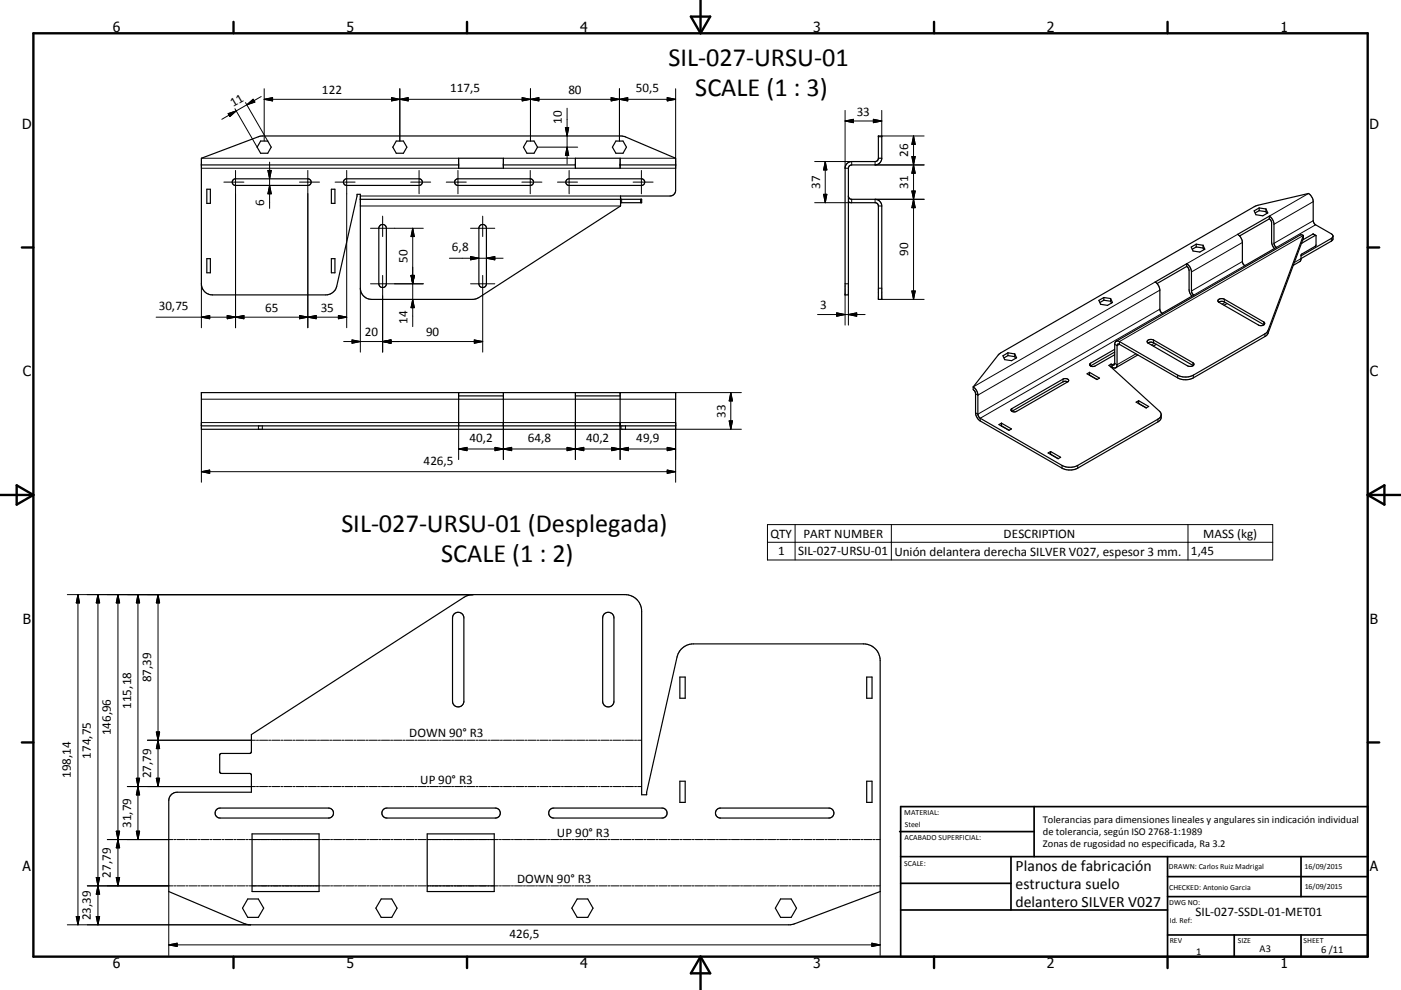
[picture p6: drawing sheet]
<svg xmlns="http://www.w3.org/2000/svg" width="420mm" height="297mm" viewBox="0 0 420 297" stroke-linecap="round" stroke-linejoin="round" font-family="sans-serif">
<g fill="none" stroke="#000" stroke-width=".36">
<path d="M60.4 47.5l17.1-6.5 1.1-.2h107.6l1.3 .3 15.1 6.4v9.6a1.69 1.69 0 0 1-1.7 1.7h-14.9v3l-43.1 27.8-1.2 .2h-30.3a3.4 3.4 0 0 1-3.4-3.3v-28.2h-1l-6.1 27.6a3.4 3.4 0 0 1-3.2 2.6h-34a3.3 3.3 0 0 1-3.3-3.4zM60.4 49.5h77.1M62 56.8h1.1v4.2h-1.1zM70 53.9l.6-.3h21.7a.99 .99 0 0 1 1 1 .99 .99 0 0 1-1 1h-21.7a.98 .98 0 0 1-.9-.6 .98 .98 0 0 1 .3-1.1zM78.1 42.3h2.2l1 1.8-1 1.9h-2.2l-1-1.9zM99.3 56.8h1.1v4.2h-1.1zM103.3 53.9l.6-.3h21.7a.99 .99 0 0 1 1 1 .99 .99 0 0 1-1 1h-21.7a1 1 0 0 1-.9-.6 1 1 0 0 1 .3-1.1zM108 59.8h84.4v1h-6.4M118.8 42.3h2.1l1.1 1.8-1.1 1.9h-2.1l-1-1.9zM136.6 53.9l.7-.3h21.7a.99 .99 0 0 1 1 1 .99 .99 0 0 1-1 1h-21.7a.99 .99 0 0 1-.9-.6 .99 .99 0 0 1 .2-1.1zM137.5 47.5h13.4v3h-13.4zM150.9 49.5h21.6"/>
<path d="M158 42.3h2.1l1.1 1.8-1.1 1.9h-2.1l-1.1-1.9zM170 53.9l.6-.3h21.7a.99 .99 0 0 1 1 1 .99 .99 0 0 1-1 1h-21.7a.98 .98 0 0 1-.9-.6 .98 .98 0 0 1 .3-1.1zM172.5 47.5h13.4v3h-13.4zM184.6 42.3h2.2l1 1.8-1 1.9h-2.2l-1-1.9zM185.9 49.5h16.7M254.4 58.8l.2 .6 .7 .4h7.1a2.02 2.02 0 0 1 2 2v28h-1.1v-28.2l-.3-.6-.4-.2h-7.3l-.9-.3M263.3 47.5h1.1M263.3 47.5l-.2 .6-.5 .3-7.3 .1a2.02 2.02 0 0 0-1.9 2v38h1v-38.3l.3-.5 .6-.2h7.1a2.02 2.02 0 0 0 2-2M263.3 47.5v-6.7h1.1v6.7M62 77.6h1.1v4.2h-1.1zM99.3 77.6h1.1v4.2h-1.1zM114 67.6a1.11 1.11 0 0 1 1.2-.2 1.11 1.11 0 0 1 .6 1.1v16.6a1.13 1.13 0 0 1-1.1 1.2 1.13 1.13 0 0 1-1.1-1.2v-16.6z"/>
<path d="M143.8 67.8a1.12 1.12 0 0 1 1.3-.4 1.12 1.12 0 0 1 .7 1.1v16.6a1.13 1.13 0 0 1-1.1 1.2 1.13 1.13 0 0 1-1.1-1.2v-16.6zM355.8 79.1v.8M355.8 79.9l.4 .5 .3 .8v6l.8 1.7M355.8 79.9l-8.9 5.2M358.6 74.1l2.1 .3M358.6 74.1l-1.2 .7M358.6 73.3l-1.5 .8 .6 1.2 2 .3 1.5-.8-.5-1.2M358.6 73.3l2.1 .3M358.6 73.3v.8M360.7 74.4l.2 .5M360.7 73.6v.8M371.1 70.3l9.5-5.5a3.1 3.1 0 0 1 1.4 2.5v5.7l.1 .6 .6 .6-9.5 5.5-.6-.6-.1-.6v-5.8a3.1 3.1 0 0 0-1.4-2.4z"/>
<path d="M377.5 63.2l2 .3M377.5 63.2l-1.2 .7M377.5 62.4l-1.5 .9 .5 1.1 2.1 .3 1.5-.8-.6-1.2M377.5 62.4l2 .3M377.5 62.4v.8M379.5 63.5l.3 .5M379.5 62.7v.8M380.6 64.8v.9M380.6 65.7l.6 1 .1 6.2 .8 1.7M380.6 65.7l-9 5.1M390.1 77.6l9.1-5.3 .4-.5v-1l-.3-.5-4.9-2.9-.5-.6-.2-6.3a3.2 3.2 0 0 0-1.4-2.5l-15.9 3.8-76.4 44.1-.7 .6-7.5 9.6M390.8 70.6l-10.9 29-22.1 13a5.1 5.1 0 0 1-4.7 0l-17.5-10.1a.88 .88 0 0 0-1-.1 .88 .88 0 0 0-.4 .9v5.9l-.4 .3-.7-.3"/>
<path d="M390.8 70.6v.9l-10.9 28.9-22.1 13a5.1 5.1 0 0 1-4.7 0l-17.8-10.2-.4 .5v5.7a.96 .96 0 0 1-.6 1.1 .96 .96 0 0 1-1.2-.5M390.8 70.6l-1-.1-55.2 31.9M394.5 70.6l-.1 3.2-4.2 2.5-.4 2.1-2.1 1.2M394.5 70.6l-.8-.4-3.1 1.8M394.5 70.6l-4.3 2.4M399.6 70.9l-.4 .6-9.1 5.3M330.9 90.1l2.1 .3M330.9 90.1l-1.1 .7M330.9 89.3l-1.5 .8 .6 1.2 2 .3 1.5-.8-.5-1.2M330.9 89.3l2.1 .3M330.9 89.3v.8M333 90.4l.2 .5"/>
<path d="M333 89.6v.8M346.3 84.6l9.5-5.5a3.2 3.2 0 0 1 1.4 2.5v5.7l.3 .8 .4 .4-9.5 5.5-.7-1v-6a3 3 0 0 0-1.4-2.4zM365.3 89.9l.8-.3 1 .2 11.8 6.8a.66 .66 0 0 1 .1 .9 .66 .66 0 0 1-.8 .2l-.8-.1-11.9-6.9-.4-.4zM365.4 90.6l.8-.2 .9 .2 11.8 6.8M367.9 91.1l-.9 .5M60.4 117.8h142.2v11h-142.2zM137.5 117.8v10M137.5 118.8h13.4M150.9 117.8v10M172.5 117.8v10M172.5 118.8h13.4M185.9 117.8v10"/>
<path d="M291.8 116.1v.8l.5 .6 .2 .6v5.8a3.2 3.2 0 0 0 1.4 2.4l24.5 14.1a5.1 5.1 0 0 0 4.7 0l24-13.8 .9-.9 .1-1.3M302.2 106.7l2 .3M302.2 106.7l-1.2 .7M302.2 105.8l-1.5 .9 .5 1.2 2.1 .3 1.5-.9-.6-1.1M302.2 105.8l2 .4M302.2 105.8v.9M304.2 107l.3 .5M304.2 106.2v.8M320.1 114.6l-.6-.2-.8 .2-15.3 8.8M325.9 112.1l.7-.4 3 1.7-.7 .5zM326.6 112.5l2.3 1.4M326.6 112.5v.1"/>
<path d="M326.6 111.7v.8M333.1 109.2l-.7 .4 15.2 13.8a1.39 1.39 0 0 1-.5 2.4l-24 13.8a5.2 5.2 0 0 1-4.7 0l-24.7-14.2-.5-1.1v-6.1l-.5-1.2-.9-.9M333.1 110v.1M333.1 109.2v.8M334.2 105.6l-7.2 4.2M334.2 104.8l-7.2 4.2a.56 .56 0 0 0-.3 .7 .56 .56 0 0 0 .8 .3l.7-.1 6-3.5M341.2 106.5l-6.7 3.8M344.1 102.1a1.73 1.73 0 0 1 1.8-.1l11.7 6.8a.66 .66 0 0 1 .2 .9 .66 .66 0 0 1-.8 .2l-1-.1-11.8-6.9-.3-.4zM344.2 102.9l.8-.3 .9 .2 11.8 6.9M346.7 103.3l-.9 .5M60.4 127.8h142.2M299.5 127.4l.8-.4 3 1.7-.8 .4z"/>
<path d="M300.3 127.8h-.1M300.3 127v.8M300.3 127.8l2.2 1.3M303.2 122.7l15.5-9a1.02 1.02 0 0 1 1.7 .6l-15.6 9.1a1.04 1.04 0 0 1-1.7-.6zM314.2 135.9l.8-.4 3 1.7-.8 .4zM315 136.3h-.1M315 135.5v.8M315 136.3l2.3 1.3M340.6 120.7l.8-.5 3 1.8-.8 .4zM341.4 120.2v.8M341.4 121l2.3 1.4M341.4 121l-.1 .1"/>
<path d="M136.1 184.2a1.71 1.71 0 0 1 1.9-.4 1.71 1.71 0 0 1 1.1 1.6v25a1.7 1.7 0 0 1-1.7 1.7 1.7 1.7 0 0 1-1.7-1.7v-25zM181.1 184.2a1.7 1.7 0 0 1 1.9-.4 1.7 1.7 0 0 1 1.1 1.6v25a1.69 1.69 0 0 1-1.7 1.7 1.69 1.69 0 0 1-1.7-1.7v-25zM203.8 203.1h1.6v6.4h-1.6zM259.8 203.1h1.6v6.4h-1.6zM51.5 238.3l.9-.5 .7-.1h22.3v-5.2l-.2-.4-8.8-.1-.4-.2-.1-5.3 .2-.4 9.1-.2 .2-.4v-5.1l64.6-41.7 1.8-.3h45.6a5 5 0 0 1 5 5v55h1.5v-.7l9.1-40.6a5.1 5.1 0 0 1 4.9-3.9h51a5 5 0 0 1 5 5v69.3l-26.5 9.9h-163.3l-23.5-9.9v-27.3l.2-1zM203.8 234.4h1.6v6.3h-1.6zM259.8 234.4h1.6v6.3h-1.6zM64.9 242.9l1.1-.5h32.5a1.5 1.5 0 0 1 1.5 1.5 1.5 1.5 0 0 1-1.5 1.5h-32.5a1.49 1.49 0 0 1-1.4-.9 1.49 1.49 0 0 1 .3-1.6zM75.6 250.2h20.1v17.3h-20.1zM114.9 242.9l1.1-.5h32.5a1.5 1.5 0 0 1 1.5 1.5 1.5 1.5 0 0 1-1.5 1.5h-32.5a1.49 1.49 0 0 1-1.4-.9 1.49 1.49 0 0 1 .3-1.6zM128.1 250.2h20.1v17.3h-20.1zM164.9 242.9l1.1-.5h32.5a1.5 1.5 0 0 1 1.5 1.5 1.5 1.5 0 0 1-1.5 1.5h-32.5a1.49 1.49 0 0 1-1.4-.9 1.49 1.49 0 0 1 .3-1.6z"/>
<path d="M215 242.9l1-.5h32.5a1.5 1.5 0 0 1 1.5 1.5 1.5 1.5 0 0 1-1.5 1.5h-32.5a1.49 1.49 0 0 1-1.4-.9 1.49 1.49 0 0 1 .4-1.6zM74.3 269.7h3.1l1.7 2.8-1.7 2.7h-3.1l-1.6-2.7zM114.3 269.7h3.2l1.5 2.8-1.5 2.7h-3.2l-1.6-2.7zM173 269.7h3.2l1.6 2.8-1.6 2.7h-3.2l-1.6-2.7zM234 269.7h3.2l1.6 2.8-1.6 2.7h-3.2l-1.5-2.7z"/>
</g>
<g fill="none" stroke="#000" stroke-width=".3">
<path d="M68.4 34.1l2.4-.8-1.9 1.7zM70.4 32.6l6.7 11.5M70.8 33.3l-4.3 2.5M73.6 30.8l6.7 11.5M74 31.4l1.9-1.6 .5 .8zM78.3 29l-7.5 4.3M79.2 29.8h123.4M79.2 29.8l2.5-.5v1zM79.2 26.6v15.7M117.4 29.3l2.5 .5-2.5 .5zM119.9 29.8l2.5-.5v1zM119.9 26.6v15.7"/>
<path d="M156.6 29.3l2.4 .5-2.4 .5zM159 29.8l2.6-.5v1zM159 26.6v15.7M169.5 38.3h1l-.5 2.5zM170 32.5v16.7M183.2 29.3l2.5 .5-2.5 .5zM185.7 29.8l2.5-.5v1zM185.7 26.6v15.7M200 29.3l2.6 .5-2.6 .5zM202.6 26.6v23.9h-16.7M253.4 33.1v17.4h1M253.4 36.3h11"/>
<path d="M253.4 36.3l2.5-.5v1zM261.8 35.8l2.6 .5-2.6 .5zM264.4 33.1v7.9h-1.1M60.4 50.5h77.1M60.4 47.5h77.1M67.1 54.6h6M70.6 51.1v47.2M80.3 51.1h1l-.5 2.5zM80.8 48.6v13.9M80.8 55.6l.5 2.5h-1zM89.8 54.6h6M92.3 51.1v47.2"/>
<path d="M100.5 54.6h6M103.9 51.1v47.2M108 58.8h78M123.1 54.6h6M125.6 51.1v7M133.8 54.6h6M137.3 51.1v7M150.9 50.5h21.6M150.9 47.5h21.6M156.5 54.6h6M159 51.1v7M161.2 44.1h12"/>
<path d="M167.1 54.6h6M170 44.1l.5 2.5h-1zM170.6 51.1v7M185.9 47.5h16.7M186.4 59.8v1M189.8 54.6h6M192 59.8v1M192.3 51.1v7M244.2 48.5h11.1v1M246.9 58.3h1l-.5 2.5zM247.4 48.5v12.3M247.4 48.5l.5 2.5h-1z"/>
<path d="M255.3 59.8v1h-11.1M262.4 48.5v1h14.7M264.4 40.8h12.7M273.4 47h1l-1 5h1zM273.4 57.3l1 5h-1l1-5zM273.9 40.8v49M273.9 40.8l.5 2.5h-1zM277.1 59.8h-14.7v1M392.3 58l-11.7 6.8M108 61.8h78M111.1 68.5h15.8M114.7 64.8v6.2"/>
<path d="M123.7 68.5v29.5M123.7 68.5l.5 2.5h-1zM134.7 77.5h16.1M141.1 68.5h7.2M141.1 77l2.5 .5-2.5 .5zM144.7 64.8v6.2M145.8 77.5l2.5-.5v1zM263.3 61.8h1.1M371.1 70.3l-15.3 8.8M372.5 78.5l-15.3 8.8M372.5 72.7l-15.3 8.9M373.2 79.7l-15.3 8.8"/>
<path d="M390.1 77.6l-2 1.1M390.2 72.9l.1 .1M390.8 70.6l-55.2 31.9v.8l-.7 .4-.7-.4M393.6 70.2l.7 .4M393.7 66.2l-11.7 6.8M393.7 60.5l-11.7 6.8M394.4 67.4l-11.7 6.8M399.2 71.5v.8M46.8 95.2h57.1M60.4 95.2l2.5-.6v1zM60.4 85.1v13.2M68.1 94.6l2.5 .6-2.5 .4z"/>
<path d="M70.6 95.2l2.5-.6v1zM89.8 94.6l2.5 .6-2.5 .4zM92.3 95.2l2.5-.6v1zM101.5 94.6l2.4 .6-2.4 .4zM108 86.5v19.1M111.1 85.1h15.8M114.7 82.6v23M123.2 82.6h1l-.5 2.5zM123.7 89.8l.5 2.5h-1zM141.1 85.1h7.2M144.7 82.6v23M245.1 94.4h14.3"/>
<path d="M250.8 93.9l2.6 .5-2.6 .5zM253.4 85.1h1M253.4 88.5v9M254.4 94.4l2.4-.5v1zM254.4 88.5v9M263.3 86.5h1.1M264.4 89.8h12.7M273.4 87.3h1l-.5 2.5zM346.3 84.6l-54.5 31.5M347.7 92.8l-54.5 31.5-.7-.4M347.7 87l-54.5 31.5-.7-.4M348.4 94l-54.5 31.5v.8"/>
<path d="M367.1 89.8v.8M367.3 90.7l-.9 .5M378.9 96.6v.8M380.1 99.2v.8M60.4 119.8h142.2M103 102.5h41.7M105.5 102l2.5 .5-2.5 .5zM114.7 102.5l2.5-.5v1zM142.2 102l2.5 .5-2.5 .5zM202.6 117.8h19.7M219.1 117.8v11M219.1 117.8l.5 2.5h-1z"/>
<path d="M318.7 113.7v.9M327 109v.8M340.6 106.2l-5.7 3.2-.7-.4-.7 .4v.8M345.9 102v.8M346.1 103l-.9 .5M353.1 112.6v.8M357.6 108.8v.8M357.8 112.6v.8M379.2 100.2v.8M77.5 127.8v1M78.6 127.8v1M137.5 134.7h65.1"/>
<path d="M137.5 134.7l2.5-.5v1zM137.5 126.8v11.1M148.4 134.2l2.5 .5-2.5 .5zM150.9 134.7l2.5-.5v1zM150.9 126.8v11.1M170 134.2l2.5 .5-2.5 .5zM172.5 134.7l2.5-.5v1zM172.5 126.8v11.1M183.4 134.2l2.5 .5-2.5 .5zM185.9 134.7l2.5-.5v1zM185.9 126.8v11.1M186.2 127.8v1"/>
<path d="M187.5 127.8v1M200 134.2l2.6 .5-2.6 .5zM202.6 128.8h19.7M218.6 126.3h1l-.5 2.5zM303.4 122.6v.8M318.4 139.6v.8M323.1 139.6v.8M347.1 125.8v.8M60.4 144.7v-17.9h142.2v17.9M60.4 141.5h142.2M60.4 141.5l2.5-.5v1zM200 141l2.6 .5-2.6 .5z"/>
<path d="M230.1 157.4h151.5v10.6h-151.5zM238.4 157.4v10.6M267.2 157.4v10.6M356.2 157.4v10.6M20.2 178.4h121.6M23.4 178.4l.4 2.5h-.9zM23.4 178.4v99.1M29.4 178.4l.5 2.5h-1zM29.4 178.4v99.1M35.4 178.4l.5 2.5h-1zM35.4 178.4v87.4M41.4 178.4l.5 2.5h-1z"/>
<path d="M41.4 178.4v73.5M47.4 178.4v57.6M47.4 178.4l.5 2.5h-1zM230.1 162.7h151.5M46.9 219.6h1l-.5 2.5zM38.2 236h38.4M40.9 233.5h1l-.5 2.5zM41.4 236l.5 2.5h-1zM44.2 222.1h32.4M46.9 233.5h1l-.5 2.5zM47.4 222.1l.5 2.5h-1zM76.9 222.1h.6"/>
<path d="M76.9 236h.6M77.8 222.1h2.4M77.8 236h2.4M80.5 222.1h.7M80.5 236h.7M81.5 222.1h2.4M81.5 236h2.4M84.2 222.1h.6M84.2 236h.6M85.1 222.1h2.5M85.1 236h2.5M87.9 222.1h.6"/>
<path d="M87.9 236h.6M88.8 222.1h2.4M88.8 236h2.4M91.5 222.1h.6M91.5 236h.6M92.4 222.1h2.5M92.4 236h2.5M95.2 222.1h.6M95.2 236h.6M96.1 222.1h2.4M96.1 236h2.4M98.8 222.1h.6"/>
<path d="M98.8 236h.6M99.8 222.1h2.4M99.8 236h2.4M102.5 222.1h.6M102.5 236h.6M103.4 222.1h2.4M103.4 236h2.4M106.1 222.1h.6M106.1 236h.6M107 222.1h2.5M107 236h2.5M109.8 222.1h.6"/>
<path d="M109.8 236h.6M110.7 222.1h2.4M110.7 236h2.4M113.4 222.1h.7M113.4 236h.7M114.4 222.1h2.4M114.4 236h2.4M117.1 222.1h.6M117.1 236h.6M118 222.1h2.5M118 236h2.5M120.8 222.1h.6"/>
<path d="M120.8 236h.6M121.7 222.1h2.4M121.7 236h2.4M124.4 222.1h.6M124.4 236h.6M125.3 222.1h2.5M125.3 236h2.5M128.1 222.1h.6M128.1 236h.6M129 222.1h2.4M129 236h2.4M131.7 222.1h.6"/>
<path d="M131.7 236h.6M132.7 222.1h2.4M132.7 236h2.4M135.4 222.1h.6M135.4 236h.6M136.3 222.1h2.4M136.3 236h2.4M139 222.1h.7M139 236h.7M140 222.1h2.4M140 236h2.4M142.7 222.1h.6"/>
<path d="M142.7 236h.6M143.6 222.1h2.5M143.6 236h2.5M146.4 222.1h.6M146.4 236h.6M147.3 222.1h2.4M147.3 236h2.4M150 222.1h.6M150 236h.6M150.9 222.1h2.5M150.9 236h2.5M153.7 222.1h.6"/>
<path d="M153.7 236h.6M154.6 222.1h2.4M154.6 236h2.4M157.3 222.1h.7M157.3 236h.7M158.3 222.1h2.4M158.3 236h2.4M161 222.1h.6M161 236h.6M161.9 222.1h2.5M161.9 236h2.5M164.7 222.1h.6"/>
<path d="M164.7 236h.6M165.6 222.1h2.4M165.6 236h2.4M168.3 222.1h.6M168.3 236h.6M169.2 222.1h2.4M169.2 236h2.4M171.9 222.1h.7M171.9 236h.7M172.9 222.1h2.4M172.9 236h2.4M175.6 222.1h.6"/>
<path d="M175.6 236h.6M176.5 222.1h2.5M176.5 236h2.5M179.3 222.1h.6M179.3 236h.6M180.2 222.1h2.4M180.2 236h2.4M182.9 222.1h.6M182.9 236h.6M183.8 222.1h2.5M183.8 236h2.5M186.6 222.1h.6"/>
<path d="M186.6 236h.6M187.5 222.1h2.4M187.5 236h2.4M190.2 222.1h.6M190.2 236h.6M191.2 222.1h1.2M191.2 236h1.2M32.2 251.9h19.6M34.9 249.4h1l-.5 2.5zM35.4 251.9l.5 2.5h-1zM40.9 249.4h1l-.5 2.5zM52.1 251.9h.6"/>
<path d="M53 251.9h2.4M55.7 251.9h.6M56.6 251.9h2.5M59.3 251.9h.6M60.3 251.9h2.4M63 251.9h.6M63.9 251.9h2.4M66.6 251.9h.6M67.5 251.9h2.4M70.2 251.9h.6M71.1 251.9h2.4M73.8 251.9h.6"/>
<path d="M74.7 251.9h6.2M81 251.9h3.4M84.5 251.9h11.6M96.4 251.9h2.4M99.1 251.9h.6M100 251.9h2.4M102.7 251.9h.6M103.6 251.9h2.4M106.3 251.9h.6M107.2 251.9h2.5M110 251.9h.5M110.9 251.9h2.4"/>
<path d="M113.6 251.9h.6M114.5 251.9h2.4M117.2 251.9h.6M118.1 251.9h2.4M120.8 251.9h.6M121.7 251.9h2.4M124.4 251.9h.6M125.3 251.9h2.4M128 251.9h7.9M136.2 251.9h9.7M146.1 251.9h.7M147 251.9h2.4"/>
<path d="M149.7 251.9h.6M150.6 251.9h2.4M153.3 251.9h.6M154.2 251.9h2.5M156.9 251.9h.6M157.9 251.9h2.4M160.6 251.9h.6M161.5 251.9h2.4M164.2 251.9h.6M165.1 251.9h2.4M167.8 251.9h.6M168.7 251.9h2.4"/>
<path d="M171.4 251.9h.6M172.3 251.9h2.4M175 251.9h.6M175.9 251.9h2.4M178.6 251.9h.6M179.5 251.9h2.5M182.3 251.9h.5M183.1 251.9h2.5M185.9 251.9h.6M186.8 251.9h2.4M189.5 251.9h.6M190.4 251.9h2.4"/>
<path d="M193.1 251.9h.6M194 251.9h2.4M196.7 251.9h.6M197.6 251.9h2.4M200.3 251.9h.6M201.2 251.9h2.4M203.9 251.9h.6M204.8 251.9h2.5M207.6 251.9h.5M208.4 251.9h2.5M211.2 251.9h.6M212.1 251.9h2.4"/>
<path d="M214.8 251.9h.6M215.7 251.9h2.4M218.4 251.9h.6M219.3 251.9h2.4M222 251.9h.6M222.9 251.9h2.4M225.6 251.9h.6M226.5 251.9h2.4M229.2 251.9h.6M230.1 251.9h2.5M232.9 251.9h.5M233.8 251.9h2.4"/>
<path d="M236.5 251.9h.6M237.4 251.9h2.4M240.1 251.9h.6M241 251.9h2.4M243.7 251.9h.6M244.6 251.9h2.4M247.3 251.9h.6M248.2 251.9h2.4M250.9 251.9h.6M251.8 251.9h2.5M254.6 251.9h.5M255.4 251.9h2.5"/>
<path d="M258.2 251.9h.6M259.1 251.9h2.4M261.8 251.9h.6M262.7 251.9h1.2M20.2 277.5h54.9M22.9 275h.9l-.4 2.5zM26.2 265.8h25.6M28.9 263.3h1l-1 5h1zM28.9 275h1l-.5 2.5zM34.9 263.3h1l-.5 2.5zM50.6 267.5v19.1M52.1 265.8h.6"/>
<path d="M53 265.8h2.4M55.7 265.8h.6M56.6 265.8h2.5M59.3 265.8h.6M60.3 265.8h2.4M63 265.8h.6M63.9 265.8h2.4M66.6 265.8h.6M67.5 265.8h2.4M70.2 265.8h.6M71.1 265.8h2.4M73.8 265.8h.6"/>
<path d="M74.7 265.8h6.2M81 265.8h3.4M84.5 265.8h11.6M96.4 265.8h2.4M99.1 265.8h.6M100 265.8h2.4M102.7 265.8h.6M103.6 265.8h2.4M106.3 265.8h.6M107.2 265.8h2.5M110 265.8h.5M110.9 265.8h2.4"/>
<path d="M113.6 265.8h.6M114.5 265.8h2.4M117.2 265.8h.6M118.1 265.8h2.4M120.8 265.8h.6M121.7 265.8h2.4M124.4 265.8h.6M125.3 265.8h2.4M128 265.8h7.9M136.2 265.8h9.7M146.1 265.8h.7M147 265.8h2.4"/>
<path d="M149.7 265.8h.6M150.6 265.8h2.4M153.3 265.8h.6M154.2 265.8h2.5M156.9 265.8h.6M157.9 265.8h2.4M160.6 265.8h.6M161.5 265.8h2.4M164.2 265.8h.6M165.1 265.8h2.4M167.8 265.8h.6M168.7 265.8h2.4"/>
<path d="M171.4 265.8h.6M172.3 265.8h2.4M175 265.8h.6M175.9 265.8h2.4M178.6 265.8h.6M179.5 265.8h2.5M182.3 265.8h.5M183.1 265.8h2.5M185.9 265.8h.6M186.8 265.8h2.4M189.5 265.8h.6M190.4 265.8h2.4"/>
<path d="M193.1 265.8h.6M194 265.8h2.4M196.7 265.8h.6M197.6 265.8h2.4M200.3 265.8h.6M201.2 265.8h2.4M203.9 265.8h.6M204.8 265.8h2.5M207.6 265.8h.5M208.4 265.8h2.5M211.2 265.8h.6M212.1 265.8h2.4"/>
<path d="M214.8 265.8h.6M215.7 265.8h2.4M218.4 265.8h.6M219.3 265.8h2.4M222 265.8h.6M222.9 265.8h2.4M225.6 265.8h.6M226.5 265.8h2.4M229.2 265.8h.6M230.1 265.8h2.5M232.9 265.8h.5M233.8 265.8h2.4"/>
<path d="M236.5 265.8h.6M237.4 265.8h2.4M240.1 265.8h.6M241 265.8h2.4M243.7 265.8h.6M244.6 265.8h2.4M247.3 265.8h.6M248.2 265.8h2.4M250.9 265.8h.6M251.8 265.8h2.5M254.6 265.8h.5M255.4 265.8h2.5"/>
<path d="M258.2 265.8h.6M259.1 265.8h2.4M261.8 265.8h.6M262.7 265.8h1.2M263.9 267.5v19.1M50.6 283.5h213.3M50.6 283.5l2.5-.5v1zM261.4 283l2.5 .5-2.5 .5z"/>
</g>
<g fill="none" stroke="#000" stroke-width=".71">
<path d="M10 10h400v277h-400zM70 6.6v3.4M140 6.6v3.4M207.1 5h5.8l-2.9 5zM210 0v10M280 6.6v3.4M350 6.6v3.4M6.6 74.2h3.4M410 74.2h3.5M0 148.5h10M5 145.6l5 2.9-5 2.9zM410 148.5h10.1"/>
<path d="M410 148.5l5.1-2.9v5.8zM6.6 222.7h3.4M410 222.7h3.5M70 287v3.4M140 287v3.4M210 287v10M210 287l2.9 5h-5.8zM280 287v3.4M350 287v3.4"/>
</g>
<g fill="none" stroke="#000" stroke-width=".51">
<path d="M269.7 249.5h40.3M270 242h140v45h-140zM270 257h140M303.1 257v16M310 242v15M350 257v30M390.1 257v12M270 265h33.1M270 273h80M350 269h60M350 263h60M350 280.5h60"/>
<path d="M370 280.5v6.5M390.1 280.5v6.5"/>
</g>
<g fill="#000" stroke="#000" stroke-width=".3">
<path d="M68.4 34.1l2.4-.8-1.9 1.7zM74 31.4l1.9-1.6 .5 .8zM79.2 29.8l2.5-.5v1zM117.4 29.3l2.5 .5-2.5 .5zM119.9 29.8l2.5-.5v1zM156.6 29.3l2.4 .5-2.4 .5zM159 29.8l2.6-.5v1zM169.5 38.3h1l-.5 2.5zM183.2 29.3l2.5 .5-2.5 .5zM185.7 29.8l2.5-.5v1zM200 29.3l2.6 .5-2.6 .5zM253.4 36.3l2.5-.5v1z"/>
<path d="M261.8 35.8l2.6 .5-2.6 .5zM80.3 51.1h1l-.5 2.5zM80.8 55.6l.5 2.5h-1zM170 44.1l.5 2.5h-1zM246.9 58.3h1l-.5 2.5zM247.4 48.5l.5 2.5h-1zM273.4 47h1l-.5 2.5zM273.4 57.3h1l-.5 2.5zM273.9 40.8l.5 2.5h-1zM273.9 49.5l.5 2.5h-1zM123.7 68.5l.5 2.5h-1zM141.1 77l2.5 .5-2.5 .5z"/>
<path d="M145.8 77.5l2.5-.5v1zM273.9 59.8l.5 2.5h-1zM60.4 95.2l2.5-.6v1zM68.1 94.6l2.5 .6-2.5 .4zM70.6 95.2l2.5-.6v1zM89.8 94.6l2.5 .6-2.5 .4zM92.3 95.2l2.5-.6v1zM101.5 94.6l2.4 .6-2.4 .4zM123.2 82.6h1l-.5 2.5zM123.7 89.8l.5 2.5h-1zM250.8 93.9l2.6 .5-2.6 .5zM254.4 94.4l2.4-.5v1z"/>
<path d="M273.4 87.3h1l-.5 2.5zM105.5 102l2.5 .5-2.5 .5zM114.7 102.5l2.5-.5v1zM142.2 102l2.5 .5-2.5 .5zM137.5 134.7l2.5-.5v1zM148.4 134.2l2.5 .5-2.5 .5zM150.9 134.7l2.5-.5v1zM170 134.2l2.5 .5-2.5 .5zM172.5 134.7l2.5-.5v1zM183.4 134.2l2.5 .5-2.5 .5zM185.9 134.7l2.5-.5v1zM200 134.2l2.6 .5-2.6 .5z"/>
<path d="M218.6 126.3h1l-.5 2.5zM219.1 117.8l.5 2.5h-1zM60.4 141.5l2.5-.5v1zM200 141l2.6 .5-2.6 .5zM23.4 178.4l.4 2.5h-.9zM29.4 178.4l.5 2.5h-1zM35.4 178.4l.5 2.5h-1zM41.4 178.4l.5 2.5h-1zM47.4 178.4l.5 2.5h-1zM46.9 219.6h1l-.5 2.5zM40.9 233.5h1l-.5 2.5zM41.4 236l.5 2.5h-1z"/>
<path d="M46.9 233.5h1l-.5 2.5zM47.4 222.1l.5 2.5h-1zM34.9 249.4h1l-.5 2.5zM35.4 251.9l.5 2.5h-1zM40.9 249.4h1l-.5 2.5zM22.9 275h.9l-.4 2.5zM28.9 263.3h1l-.5 2.5zM28.9 275h1l-.5 2.5zM29.4 265.8l.5 2.5h-1zM34.9 263.3h1l-.5 2.5zM50.6 283.5l2.5-.5v1zM261.4 283l2.5 .5-2.5 .5z"/>
</g>
<g font-size="7.9">
<text x="200.4" y="19.9">SIL-027-URSU-01</text>
<text x="208.4" y="28.9">SCALE (1 : 3)</text>
<text x="102.4" y="159.6">SIL-027-URSU-01 (Desplegada)</text>
<text x="132.2" y="168.6">SCALE (1 : 2)</text>
</g>
<g font-size="4.7">
<text x="304.5" y="261.2">Planos de fabricación</text>
<text x="304.5" y="266.6">estructura suelo</text>
<text x="304.5" y="272">delantero SILVER V027</text>
</g>
<g font-size="4.2">
<text x="33.9" y="9.6">6</text>
<text x="103.9" y="9.6">5</text>
<text x="173.9" y="9.6">4</text>
<text x="243.8" y="9.6">3</text>
<text x="313.9" y="9.6">2</text>
<text x="383.9" y="9.6">1</text>
<text x="6.7" y="38.7">D</text>
<text x="410.5" y="38.7">D</text>
<text x="6.9" y="112.9">C</text>
<text x="410.7" y="112.9">C</text>
<text x="6.9" y="187.1">B</text>
<text x="410.7" y="187.1">B</text>
<text x="6.8" y="261.4">A</text>
<text x="410.7" y="261.4">A</text>
<text x="33.9" y="290.4">6</text>
<text x="103.9" y="290.4">5</text>
<text x="173.9" y="290.4">4</text>
<text x="243.8" y="290.4">3</text>
<text x="313.9" y="290.4">2</text>
<text x="383.9" y="290.4">1</text>
</g>
<g font-size="3.9">
<text x="96.5" y="28.3">122</text>
<text x="135" y="27.7">117,5</text>
<text x="170.4" y="28.3">80</text>
<text x="190.7" y="27.7">50,5</text>
<text x="69.9" y="32.1" transform="rotate(-30 69.9 32.1)">11</text>
<text x="256.9" y="34.7">33</text>
<text x="168.5" y="37.3" transform="rotate(-90 168.5 37.3)">10</text>
<text x="272.3" y="47.2" transform="rotate(-90 272.3 47.2)">26</text>
<text x="245.9" y="56.6" transform="rotate(-90 245.9 56.6)">37</text>
<text x="272.3" y="56.6" transform="rotate(-90 272.3 56.6)">31</text>
<text x="79.2" y="61.7" transform="rotate(-90 79.2 61.7)">6</text>
<text x="135.5" y="75.4">6,8</text>
<text x="272.3" y="76.8" transform="rotate(-90 272.3 76.8)">90</text>
<text x="122.2" y="78.8" transform="rotate(-90 122.2 78.8)">50</text>
<text x="47.6" y="93">30,75</text>
<text x="79.5" y="93.6">65</text>
<text x="96.2" y="93.6">35</text>
<text x="245.9" y="92.8">3</text>
<text x="109.4" y="100.9">20</text>
<text x="122.2" y="97.3" transform="rotate(-90 122.2 97.3)">14</text>
<text x="127.8" y="100.9">90</text>
<text x="217.5" y="125.3" transform="rotate(-90 217.5 125.3)">33</text>
<text x="140.7" y="132.7">40,2</text>
<text x="158.2" y="132.7">64,8</text>
<text x="175.8" y="132.7">40,2</text>
<text x="190.8" y="132.7">49,9</text>
<text x="127" y="139.4">426,5</text>
<text x="231" y="161.3">QTY</text>
<text x="240.9" y="161.3">PART NUMBER</text>
<text x="300.9" y="161.3">DESCRIPTION</text>
<text x="360.8" y="161.4">MASS (kg)</text>
<text x="233.3" y="166.6">1</text>
<text x="239.3" y="166.6">SIL-027-URSU-01</text>
<text x="268.1" y="166.7">Unión delantera derecha SILVER V027, espesor 3 mm.</text>
<text x="357" y="166.6">1,45</text>
<text x="45.3" y="204.7" transform="rotate(-90 45.3 204.7)">87,39</text>
<text x="39.3" y="212.7" transform="rotate(-90 39.3 212.7)">115,18</text>
<text x="33.3" y="220.6" transform="rotate(-90 33.3 220.6)">146,96</text>
<text x="122.7" y="221.2">DOWN 90° R3</text>
<text x="27.3" y="227.6" transform="rotate(-90 27.3 227.6)">174,75</text>
<text x="21.3" y="233.4" transform="rotate(-90 21.3 233.4)">198,14</text>
<text x="45.3" y="233.5" transform="rotate(-90 45.3 233.5)">27,79</text>
<text x="126" y="235.2">UP 90° R3</text>
<text x="39.3" y="248.4" transform="rotate(-90 39.3 248.4)">31,79</text>
<text x="167" y="251">UP 90° R3</text>
<text x="33.3" y="263.3" transform="rotate(-90 33.3 263.3)">27,79</text>
<text x="155" y="264.9">DOWN 90° R3</text>
<text x="358.4" y="274.9">SIL-027-SSDL-01-MET01</text>
<text x="27.3" y="276.1" transform="rotate(-90 27.3 276.1)">23,39</text>
<text x="152.7" y="281.3">426,5</text>
</g>
<g font-size="3.1">
<text x="312.7" y="246.8">Tolerancias para dimensiones lineales y angulares sin indicación individual</text>
<text x="312.7" y="250.4">de tolerancia, según ISO 2768-1:1989</text>
<text x="312.7" y="254">Zonas de rugosidad no especificada, Ra 3.2</text>
<text x="358.6" y="286.5">1</text>
<text x="377.6" y="285.6">A3</text>
<text x="396.1" y="285.9">6 /11</text>
</g>
<g font-size="2.4">
<text x="271.1" y="244.4">MATERIAL:</text>
<text x="271.2" y="252">ACABADO SUPERFICIAL:</text>
<text x="271.3" y="248">Steel</text>
<text x="271.1" y="259.7">SCALE:</text>
<text x="350.4" y="260.8">DRAWN: Carlos Ruiz Madrigal</text>
<text x="391.1" y="260.6">16/09/2015</text>
<text x="350.5" y="267">CHECKED: Antonio Garcia</text>
<text x="391.2" y="266.7">16/09/2015</text>
<text x="350.5" y="271.4">DWG NO:</text>
<text x="350.7" y="276.9">Id. Ref:</text>
<text x="350.7" y="282.8">REV</text>
<text x="371.1" y="282.9">SIZE</text>
<text x="390.8" y="283">SHEET</text>
</g>
</svg>
